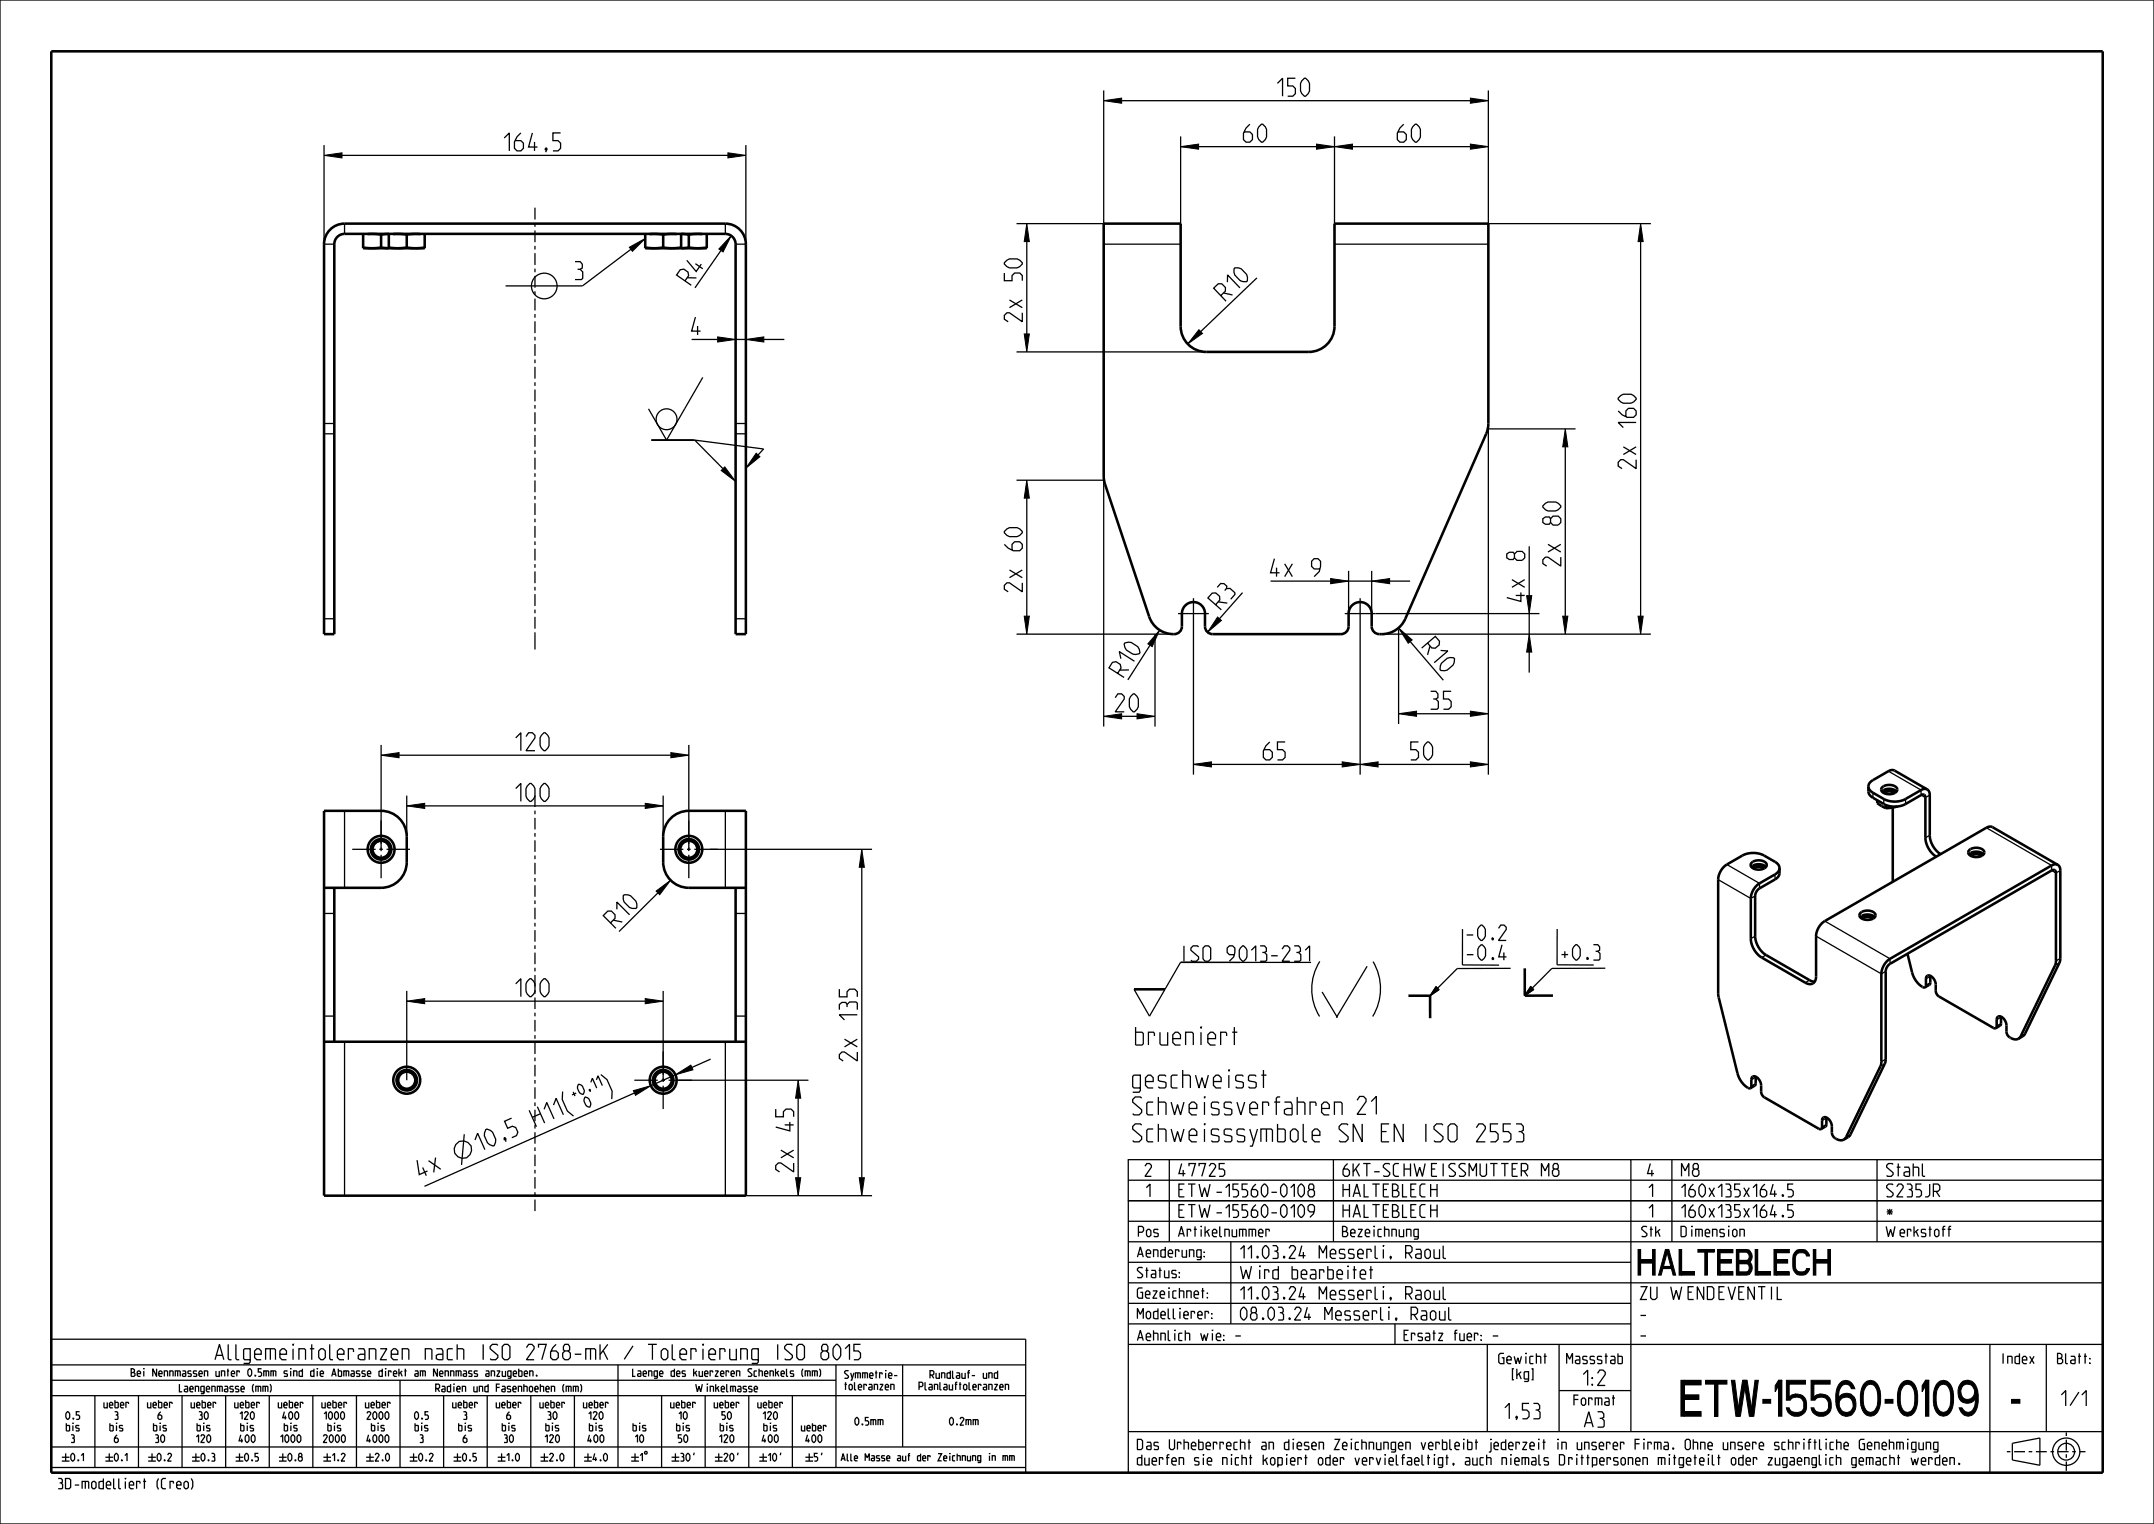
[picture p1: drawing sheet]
<svg xmlns="http://www.w3.org/2000/svg" width="420mm" height="297mm" viewBox="0 0 420 297" stroke-linecap="round" stroke-linejoin="round" font-family="sans-serif">
<g fill="none" stroke="#000" stroke-width=".25">
<path d="M0 0h420v297h-420zM215.2 17.6v26h-17M218.7 19.6h68M290.2 17.6v26h31.7M63.2 28.3v19.3h2M66.7 30.3h75.2M145.4 28.3v19.3h-2M230.2 26.6v17M230.2 28.6h30M260.2 26.6v17M263.7 28.6h23M67.2 43.6v2"/>
<path d="M123 48.6l-9.4 7.1h-15M140.6 48.8l-5.1 7.3M141.4 43.6v2M200.2 47.1v18M215.2 47.6h15M245.1 54.1l-11 10.5M260.2 47.6h30M319.9 47.1v73M134.9 66.2h5M137 73.5l-7 12.3-3.6-6.1M143.4 66.2h2M148.9 66.2h4"/>
<path d="M198.2 68.6h37M63.2 84.5h2M63.2 82.5h2M127 85.8h8.5M135.5 85.8l5.5 5.5M135.5 85.8l13.4 1.7-1.1 1.2M143.4 84.5h2M143.4 82.5h2M198.2 93.6h17M200.2 97.1v23M215.2 92.8v48.8M290.2 83.6h17"/>
<path d="M290.2 82.5v68.5M305.2 87.1v33M229.7 119.6h6M232.7 116.6v34.4M242.3 115.5l-4.5 5.1M247.7 113.3h11.8M262.2 119.6h38M263 113.3h4.5M263 111.3v8.3M265.2 116.6v34.4M267.5 111.3v8.3M271 113.3h4"/>
<path d="M298.2 106.5v9.6M298.2 119.6v4M63.2 120.6h2M143.4 120.6h2M198.2 123.6h30.6M225.2 123.6v18M229 123.6h.1M269.4 123.6h52.5M272.7 122.7v18.4M275 125l6.4 7.6M276.2 139.1h10.5M298.2 127.1v4"/>
<path d="M67.2 158v15M74.3 145.2v20.3M77.8 147.2h53M79.3 155.1v7.9M82.8 157.1h43M129.3 155.1v7.9M134.3 145.2v20.3M141.4 158v15M232.7 149h32.5M268.7 149h18M365.2 154.5v1M367.3 155.7v1"/>
<path d="M368.2 150.3l6.4 3.7v.9l.8 .5 .9-.5M369.5 154.5l-.3-.4-.8-.2-.7 .2-.5 .4M371.6 155.7v1M63.2 178h2M128.3 174l-7.6 7.5M138.4 165.5h31.6M143.4 178h2M168 169v60.5M335 171.4l6.4 3.7 .8-.5M336.7 168.5l6.4 3.7v.9M344.1 169.2l-.4-.4-.7-.2-.7 .2-.6 .4M346.1 170.4v1"/>
<path d="M355.8 179.5l12.7 7.3v1M365.3 179l-.4-.4-.7-.2-.7 .2-.5 .4M376.3 162.8l-.9 .5M386.5 166.7l-.4-.3-.7-.2-.7 .1-.5 .4M387.3 161.3l12.7 7.4v.9l.9 .5 .8-.5M63.2 198h2M79.3 193.1v17.4M82.8 195.1h43M129.3 193.1v17.4M143.4 198h2M255.6 187.6h-25.4l-6.1 10.4-3-5.2M257.3 187.4a10.1 10.1 0 0 0 0 10.7"/>
<path d="M257.8 193.3l3 5M266.6 188.3l-6 10M267.7 187.4a10.3 10.3 0 0 1-.1 10.7M280 192.3l.6 .6-1.8 1.2zM285.2 181.1v6.9l7.1 .1M294.6 188.7h-10.5l-5.2 5.3M298.5 192.3l.5 .6-1.7 1.1zM303.6 181v7l7.2 .1M313 188.7h-10.4l-5.3 5.3M342.2 182.4l-.8 .5M344.4 186.1l-.9 .5M352.8 191l-.8 .5"/>
<path d="M354.1 182.4l12.7 7.4 .9-.5M376.4 190.3l-.9 .5M376.4 191.5l-.9 .5M390.2 198.2l-.9 .5M390.2 199.5l-.9 .5M401.6 187.6l-.9 .5M401.7 186.8l-.8 .5M67.2 203v30M115.2 210.9l.3-.8 .9 2M123.7 213l-40.9 18.2M131.7 209.5l-4.8 2.1M132.2 210.5h25.4"/>
<path d="M138.6 206.4l-3.7 1.6M141.4 203v30M155.6 214v15.5M342.3 209.9l-.8 .5M342.3 211.2l-.8 .5M356.1 217.9l-.8 .5M356.1 219.1l-.8 .5M367.5 207.3l-.8 .5M367.7 206.4l-.9 .5M394.9 201.4l-.9 .5M81.3 226.1l.5 2.8 1.6-.7M82.4 227.5l.7 1.6"/>
<path d="M83.6 226.2l2.3 1.7M84.9 225.6l-.3 2.9M90.5 221l-.5 6M145.4 233h24.6M219.9 234h190.2M219.9 226h190.2M220 226v61h190v-61M220 230h190M220 238h190M228 226v16M260 226v16M303.1 227.8l-.3-.2v-.5l.3-.4h.5l.2 .4v.5l-.2 .2 .4 .4v.7l-.4 .3h-.5l-.4-.3v-.7l.4-.4h.5"/>
<path d="M318 226v8M318 234v45M326 226v16M360.8 221.1l-.8 .5M366 226v16M220 258h98M220 254h98M220 250h190M220 246h98M220 242h190M240 242v16M272 258v4"/>
<path d="M10 261h190v26h-190zM10 272h190M10 269h153M10 266h190M18.5 272v14M27 272v14M35.5 272v14M44 272v14M52.5 272v14M61 272v14M69.5 272v14M78 269v17"/>
<path d="M86.5 272v14M95 272v14M103.5 272v14M112 272v14M120.5 266v20M129 272v14M137.5 272v14M146 272v14M154.5 272v14M163 266v20M176 266v16M220 279h190"/>
<path d="M220 262h190M290 262v17M304 262v17M388 262v25M399 262v17M10 286h190M10 282h190M12.1 284h1.5M12.1 284.7h1.5M12.8 283.2v1.5M14.1 283.2l.5 .5v.6l-.4 .4-.4-.4v-.6zM15.2 284.5l.1 .2z"/>
<path d="M15.8 283.7l.5-.5v1.5M20.6 284h1.5M20.6 284.7h1.5M21.3 283.2v1.5M22.4 283.5l.3-.3 .4 .5v.6l-.4 .4-.4-.4zM23.7 284.5l.1 .2zM24.3 283.7l.5-.5v1.5M28.9 284h1.5M28.9 284.7h1.5M29.6 283.2v1.5M30.8 283.5l.3-.3 .3 .5v.6l-.3 .4-.5-.4zM32.1 284.5v.2z"/>
<path d="M32.7 283.6l.2-.4h.3l.2 .3v.2l-.7 1h.7M37.4 284h1.5M37.4 284.7h1.5M38.2 283.2v1.5M39.3 283.5l.3-.3 .3 .5v.6l-.3 .4-.4-.4zM40.6 284.5l.1 .2zM41.2 283.2h.5l.1 .3v.3l-.1 .1M41.4 283.9l.5 .2v.5l-.7 .1M45.9 284h1.5M45.9 284.7h1.5M46.7 283.2v1.5M47.8 283.5l.3-.3 .3 .5v.6l-.3 .4-.4-.4z"/>
<path d="M49.1 284.5l.1 .2zM50.4 283.2h-.7v.7h.5l.2 .2v.4l-.2 .2h-.5M54.4 284h1.5M54.4 284.7h1.5M55.1 283.2v1.5M56.3 283.5l.3-.3 .3 .5v.6l-.3 .4-.5-.4zM57.6 284.5v.2zM58.4 283.9l-.1-.1v-.3l.1-.3h.3l.2 .3v.3l-.2 .1 .2 .2v.4l-.2 .2h-.3l-.2-.2v-.4l.2-.2h.3M63.1 284h1.5M63.1 284.7h1.5M63.8 283.2v1.5M64.8 283.7l.4-.5v1.5"/>
<path d="M65.9 284.5l.1 .2zM66.5 283.6l.2-.4h.4l.2 .3v.2l-.8 1h.8M71.4 284h1.5M71.4 284.7h1.5M72.1 283.2v1.5M73.1 283.6l.3-.4h.3l.2 .3v.2l-.8 1h.8M74.6 284.5v.2zM75.3 283.5l.3-.3 .3 .5v.6l-.3 .4-.4-.4zM79.9 284h1.5M79.9 284.7h1.5M80.6 283.2v1.5M81.8 283.5l.3-.3 .3 .5v.6l-.3 .4-.5-.4z"/>
<path d="M83.1 284.5v.2zM83.7 283.6l.2-.4h.3l.2 .3v.2l-.7 1h.7M88.4 284h1.5M88.4 284.7h1.5M89.2 283.2v1.5M90.3 283.5l.3-.3 .3 .5v.6l-.3 .4-.4-.4zM91.6 284.5l.1 .2zM92.9 283.2h-.7v.7h.5l.2 .2v.4l-.2 .2h-.5M97.1 284h1.5M97.1 284.7h1.5M97.8 283.2v1.5M98.8 283.7l.4-.5v1.5"/>
<path d="M99.9 284.5l.1 .2zM100.6 283.5l.3-.3 .4 .5v.6l-.4 .4-.4-.4zM105.4 284h1.5M105.4 284.7h1.5M106.1 283.2v1.5M107.1 283.6l.3-.4h.3l.2 .3v.2l-.8 1h.8M108.6 284.5v.2zM109.3 283.5l.3-.3 .3 .5v.6l-.3 .4-.4-.4zM113.9 284h1.5M113.9 284.7h1.5M114.6 283.2v1.5M116 283.2l-.4 1.2h.8"/>
<path d="M116.1 284v.7M117.1 284.5v.2zM117.8 283.5l.3-.3 .3 .5v.6l-.3 .4-.4-.4zM123.1 284h1.5M123.1 284.7h1.5M123.8 283.2v1.5M124.8 283.7l.5-.5v1.5M125.8 282.9l.4 .1-.1 .4-.4-.2zM130.9 284h1.5M130.9 284.7h1.5M131.7 283.2v1.5M132.7 283.2h.4l.2 .3v.3l-.2 .1"/>
<path d="M132.9 283.9l.4 .2v.5l-.6 .1M133.9 283.5l.3-.3 .3 .5v.6l-.3 .4-.4-.4zM135.4 283.1l-.2 .5M139.4 284h1.5M139.4 284.7h1.5M140.1 283.2v1.5M141.1 283.6l.3-.4h.3l.2 .3v.2l-.8 1h.8M142.4 283.5l.4-.3 .3 .5v.6l-.3 .4-.5-.4zM143.9 283.1l-.1 .5M148.1 284h1.5M148.1 284.7h1.5M148.8 283.2v1.5"/>
<path d="M149.8 283.7l.4-.5v1.5M150.8 283.5l.3-.3 .3 .5v.6l-.3 .4-.4-.4zM152.3 283.1l-.2 .5M157 284h1.5M157 284.7h1.5M157.8 283.2v1.5M159.4 283.2h-.6v.7h.4l.2 .2v.4l-.2 .2h-.4M160.3 283.1l-.2 .5M392.4 281.3l5.4-1.1v5.4l-5.4-1.1z"/>
<circle cx="106.1" cy="55.7" r="2.5"/>
<circle cx="130" cy="81.7" r="2.03"/>
<circle cx="90.2" cy="224.1" r="1.72"/>
<circle cx="402.9" cy="282.9" r="2.66"/>
<circle cx="402.9" cy="282.9" r="1.64"/>
</g>
<path d="M402.9 279.1v7.5M391.3 282.9h15.3" fill="none" stroke="#000" stroke-width=".25" stroke-dasharray=".7 .7 2.1 .7" stroke-linecap="butt"/>
<g fill="#000">
<path d="M215.2 19.6l3.5-.5v1zM286.7 19.1l3.5 .5-3.5 .5zM63.2 30.3l3.5-.5v1zM141.9 29.8l3.5 .5-3.5 .5zM230.2 28.6l3.5-.5v1zM260.2 28.6l3.5-.5v1zM256.7 28.1l3.5 .5-3.5 .5zM286.7 28.1l3.5 .5-3.5 .5zM122.7 48.2l3.1-1.7-2.5 2.5zM142.6 45.9l-1.6 3.2-.8-.6zM200.2 43.6l.5 3.5h-1zM319.9 43.6l.5 3.5h-1z"/>
<path d="M139.9 65.7l3.5 .5-3.5 .5zM145.4 66.2l3.5-.5v1zM199.7 65.1h1l-.5 3.5zM233.8 64.3l.7 .7-2.9 2zM140.6 91.7l.7-.7 2.1 2.8zM147.4 88.3l.8 .7-2.8 2.2zM200.2 93.6l.5 3.5h-1zM305.2 83.6l.5 3.5h-1zM259.5 112.8l3.5 .5-3.5 .5zM267.5 113.3l3.5-.5v1zM297.7 116.1h1l-.5 3.5zM199.7 120.1h1l-.5 3.5z"/>
<path d="M215.2 139.6l3.5-.5v1zM221.7 139.1l3.5 .5-3.5 .5zM226.1 122.8l-1.4 3.2-.9-.5zM237.4 120.3l.8 .6-2.7 2.3zM272.7 122.4l2.7 2.3-.8 .7zM272.7 139.1l3.5-.5v1zM286.7 138.6l3.5 .5-3.5 .5zM298.2 123.6l.5 3.5h-1zM304.7 120.1h1l-.5 3.5zM319.4 120.1h1l-.5 3.5zM74.3 147.2l3.5-.5v1zM79.3 157.1l3.5-.5v1z"/>
<path d="M125.8 156.6l3.5 .5-3.5 .5zM130.8 146.7l3.5 .5-3.5 .5zM232.7 149l3.5-.5v1zM261.7 148.5l3.5 .5-3.5 .5zM265.2 149l3.5-.5v1zM286.7 148.5l3.5 .5-3.5 .5zM127.9 173.7l2.9-2.2-2.2 2.9zM168 165.5l.5 3.5h-1zM79.3 195.1l3.5-.5v1zM125.8 194.6l3.5 .5-3.5 .5zM280 192.3l.6 .6-1.8 1.2zM298.5 192.3l.5 .6-1.7 1.1z"/>
<path d="M123.5 212.5l3.4-.9-3 1.9zM131.7 209.5l3-1.9 .4 .9zM155.6 210.5l.5 3.5h-1zM155.1 229.5h1l-.5 3.5zM167.5 229.5h1l-.5 3.5z"/>
</g>
<g fill="none" stroke="#000" stroke-width=".19">
<path d="M215.2 19.6l3.5-.5v1zM286.7 19.1l3.5 .5-3.5 .5zM63.2 30.3l3.5-.5v1zM141.9 29.8l3.5 .5-3.5 .5zM230.2 28.6l3.5-.5v1zM256.7 28.1l3.5 .5-3.5 .5zM260.2 28.6l3.5-.5v1zM286.7 28.1l3.5 .5-3.5 .5zM122.7 48.2l3.1-1.7-2.5 2.5zM142.6 45.9l-1.6 3.2-.8-.6zM200.2 43.6l.5 3.5h-1zM319.9 43.6l.5 3.5h-1z"/>
<path d="M139.9 65.7l3.5 .5-3.5 .5zM145.4 66.2l3.5-.5v1zM199.7 65.1h1l-.5 3.5zM233.8 64.3l.7 .7-2.9 2zM140.6 91.7l.7-.7 2.1 2.8zM147.4 88.3l.8 .7-2.8 2.2zM200.2 93.6l.5 3.5h-1zM305.2 83.6l.5 3.5h-1zM259.5 112.8l3.5 .5-3.5 .5zM267.5 113.3l3.5-.5v1zM297.7 116.1h1l-.5 3.5zM199.7 120.1h1l-.5 3.5z"/>
<path d="M215.2 139.6l3.5-.5v1zM221.7 139.1l3.5 .5-3.5 .5zM226.1 122.8l-1.4 3.2-.9-.5zM237.4 120.3l.8 .6-2.7 2.3zM272.7 122.4l2.7 2.3-.8 .7zM272.7 139.1l3.5-.5v1zM286.7 138.6l3.5 .5-3.5 .5zM298.2 123.6l.5 3.5h-1zM304.7 120.1h1l-.5 3.5zM319.4 120.1h1l-.5 3.5zM74.3 147.2l3.5-.5v1zM79.3 157.1l3.5-.5v1z"/>
<path d="M125.8 156.6l3.5 .5-3.5 .5zM130.8 146.7l3.5 .5-3.5 .5zM232.7 149l3.5-.5v1zM261.7 148.5l3.5 .5-3.5 .5zM265.2 149l3.5-.5v1zM286.7 148.5l3.5 .5-3.5 .5zM127.9 173.7l2.9-2.2-2.2 2.9zM168 165.5l.5 3.5h-1zM79.3 195.1l3.5-.5v1zM125.8 194.6l3.5 .5-3.5 .5zM280 192.3l.6 .6-1.8 1.2zM298.5 192.3l.5 .6-1.7 1.1z"/>
<path d="M123.5 212.5l3.4-.9-3 1.9zM131.7 209.5l3-1.9 .4 .9zM155.6 210.5l.5 3.5h-1zM155.1 229.5h1l-.5 3.5zM167.5 229.5h1l-.5 3.5z"/>
</g>
<g fill="none" stroke="#000" stroke-width=".5">
<path d="M10 10h400v277h-400zM64.4 44.8a4 4 0 0 1 2.8-1.2h74.2a4 4 0 0 1 4 4v76h-2v-76a2 2 0 0 0-2-2h-74.2a2 2 0 0 0-2 2v76h-2v-76a4 4 0 0 1 1.2-2.8zM70.8 48.2l1.8 .2 1.7-.2M70.8 45.6v2.8h12v-2.8M71.7 45.6l2.6 .1M74.3 48.2l1.5 .2M74.3 45.7l1.5-.1v2.8M74.3 45.7v2.5M75.8 48.2l1.8 .2 1.7-.2M76.7 45.6l2.6 .1M79.3 48.2l1.8 .2 1.7-.2M79.3 45.7v2.5"/>
<path d="M81.9 45.6l-2.6 .1M125.8 45.6v2.8h7v-2.8l1.5 .1M125.8 48.2l1.8 .2 1.7-.2M126.7 45.6l2.6 .1M129.3 48.2l1.8 .2 1.7-.2M129.3 45.7v2.5M131.9 45.6l-2.6 .1M134.3 48.2l1.8 .2 1.7-.2M134.3 48.2l-1.5 .2M134.3 45.7v2.5M136.9 45.6l-2.6 .1M137.8 45.6v2.8"/>
<path d="M215.2 43.6h15v20a5 5 0 0 0 5 5h20a5 5 0 0 0 5-5v-20h30v38.9l-.1 1.3-16.1 36.8a4.8 4.8 0 0 1-5.9 2.7l-.6-.7v-3a2.25 2.25 0 0 0-2.3-2.3 2.25 2.25 0 0 0-2.2 2.3v2.5a1.5 1.5 0 0 1-1.5 1.5h-25a1.5 1.5 0 0 1-1.5-1.5v-2.5a2.25 2.25 0 0 0-2.3-2.3 2.25 2.25 0 0 0-2.2 2.3v2.5a1.51 1.51 0 0 1-1.7 1.5 5 5 0 0 1-4.7-3.4l-8.6-25.8-.3-1.2zM364.3 153.3v.9a1.5 1.5 0 0 0 .9 1.3l2.1 1.2a4.7 4.7 0 0 0 4.3 0l3-1.8a.52 .52 0 0 1 .6 0 .52 .52 0 0 1 .2 .5v7.9a4.7 4.7 0 0 0 2.1 3.6M364.3 153.3a1.5 1.5 0 0 1 .9-1.3l3-1.7a1.2 1.2 0 0 1 1.2-.1l6.4 3.6M364.3 153.3a1.5 1.5 0 0 0 .9 1.2l2.1 1.2a4.7 4.7 0 0 0 4.3 0l3-1.7a1.2 1.2 0 0 1 1.2-.2M366 156v.5l1.7 1M366.9 154.3l.3-.3a2.26 2.26 0 0 1 2.6 .3M367 153.4a1.99 1.99 0 0 1 2.9 .4 1.65 1.65 0 0 1-2.3 .9 .75 .75 0 0 1-.7-.5 .75 .75 0 0 1 .1-.8zM367.4 154.6l.3-.2a1.39 1.39 0 0 1 1.6 .2M367.7 156.9v.6M369.1 157.4v14.4M369.5 154.5a1.53 1.53 0 0 0-2.3 0M370 157.2l-2.3 .3"/>
<path d="M375.8 153.8a1.2 1.2 0 0 1 .5 1.1v7.9a4.7 4.7 0 0 0 2.1 3.7M63.2 173h11.1a5 5 0 0 0 5-5v-5a5 5 0 0 0-5-5h-11.1v75h82.2v-75h-11.1a5 5 0 0 0-5 5v5a5 5 0 0 0 5 5h11.1M65.2 173v30M143.4 173v30M341.5 168.9l.2-.2a2.26 2.26 0 0 1 2.6 .2M341.5 168.1a1.99 1.99 0 0 1 3 .4 1.65 1.65 0 0 1-2.4 .9 .75 .75 0 0 1-.7-.5 .75 .75 0 0 1 .1-.8zM342 169.3l.2-.2a1.39 1.39 0 0 1 1.7 .2M344.1 169.2a1.53 1.53 0 0 0-2.4 0M347 169.2v1a1.5 1.5 0 0 1-.9 1.2l-3 1.7a1.88 1.88 0 0 0-.9 1.5v7.8a4.7 4.7 0 0 0 2.2 3.7l8.5 5 1 .2M347 169.2a1.5 1.5 0 0 0-.9-1.2l-2.1-1.3a4.7 4.7 0 0 0-4.3 0l-3 1.8a3.8 3.8 0 0 0-1.7 2.9v22.5l3.8 15.2a3.6 3.6 0 0 0 2.5 3M362.7 178.7l.3-.2a2.26 2.26 0 0 1 2.6 .2M362.8 177.9a1.99 1.99 0 0 1 2.9 .4 1.65 1.65 0 0 1-2.3 .9 .75 .75 0 0 1-.7-.5 .75 .75 0 0 1 .1-.8z"/>
<path d="M363.2 179.1l.2-.2a1.39 1.39 0 0 1 1.7 .2M365.3 179a1.53 1.53 0 0 0-2.3 0M383.9 166.5l.3-.2a2.26 2.26 0 0 1 2.6 .2M384 165.7a1.99 1.99 0 0 1 2.9 .4 1.65 1.65 0 0 1-2.3 .8 .75 .75 0 0 1-.7-.4 .75 .75 0 0 1 .1-.8zM384.4 166.9l.2-.3a1.39 1.39 0 0 1 1.7 .3M386.5 166.7a1.53 1.53 0 0 0-2.3 0M401.2 168.5a1.2 1.2 0 0 1 .5 1.1v17.7l-6.9 14.2-.3 .4-.9 .5M401.2 168.5l-12.7-7.3a1.2 1.2 0 0 0-1.2 .1l-31.5 18.2a3.8 3.8 0 0 0-1.7 2.9v7.9a1.29 1.29 0 0 1-.6 1.4 1.29 1.29 0 0 1-1.5-.2l-8.5-4.9a4.7 4.7 0 0 1-2.1-3.7v-7.8a3.8 3.8 0 0 1 1.7-2.9l3-1.8a1.5 1.5 0 0 0 .9-1.2M401.2 168.5a1.2 1.2 0 0 0-1.2 .2l-31.5 18.1a3.8 3.8 0 0 0-1.7 3v17.7l-6.8 14.1-.5 .5M221.1 192.8h6.1M274.6 194l4.2 .1 .1 4.3M297.3 188.7v5.3"/>
<path d="M302.8 194h-5.5M371.9 185.9l.9 3.6a3.6 3.6 0 0 0 2.5 2.9M375.3 192.4l.2-.3v-1.3a.64 .64 0 0 1 .5-.7 .64 .64 0 0 1 .8 .3 2.13 2.13 0 0 1 .6 1.5v1.2a1.41 1.41 0 0 0 .7 1.1l10.6 6.1 .4 .1M376.4 190.2l-.1 1.6-1 .6M390.2 198.1l-.1 1.6-1 .7M63.2 203h82.2M341.3 212.1l.2-.4v-1.3a.64 .64 0 0 1 .4-.7 .64 .64 0 0 1 .8 .4 2.13 2.13 0 0 1 .7 1.4v1.3a1.41 1.41 0 0 0 .6 1.1l10.6 6.1h.5M342.3 209.8v1.6l-1 .7M356.1 217.8v1.6l-1 .6M389.1 200.4l.2-.4v-1.3a.64 .64 0 0 1 .5-.7 .64 .64 0 0 1 .7 .4 2.13 2.13 0 0 1 .7 1.4v1.3a1.76 1.76 0 0 0 2.3 1.4l.1-.1M393.6 202.4l.4-.5 6.8-14.1 .1-17.7a.52 .52 0 0 0-.3-.5 .52 .52 0 0 0-.6 0l-31.5 18.2a1.88 1.88 0 0 0-.8 1.5l-.1 17.7-6.8 14.2-.3 .3-1 .6M355.1 220l.2-.3v-1.3a.64 .64 0 0 1 .4-.7 .64 .64 0 0 1 .8 .3 2.13 2.13 0 0 1 .7 1.5v1.2a1.76 1.76 0 0 0 2.2 1.4h.1"/>
<circle cx="74.3" cy="165.5" r="2"/>
<circle cx="74.3" cy="165.5" r="2.63"/>
<circle cx="74.3" cy="165.5" r="1.66"/>
<circle cx="134.3" cy="165.5" r="2"/>
<circle cx="134.3" cy="165.5" r="2.63"/>
<circle cx="134.3" cy="165.5" r="1.66"/>
<circle cx="79.3" cy="210.5" r="2.63"/>
<circle cx="79.3" cy="210.5" r="2"/>
<circle cx="79.3" cy="210.5" r="1.66"/>
<circle cx="129.3" cy="210.5" r="2"/>
<circle cx="129.3" cy="210.5" r="2.63"/>
<circle cx="129.3" cy="210.5" r="1.66"/>
</g>
<!-- layer: ACHSEN -->
<g fill="none" stroke="#000" stroke-width=".25">
<path d="M104.3 40.5v2.3M104.3 43.5v.7M104.3 44.9v2.3M104.3 47.9v.7M104.3 49.3v2.3M104.3 52.3v.8M104.3 53.8v2.3M104.3 56.8v.7M104.3 58.2v2.3M104.3 61.2v.7M104.3 62.6v2.3M104.3 65.6v.7"/>
<path d="M104.3 67.1v2.3M104.3 70.1v.7M104.3 71.5v2.3M104.3 74.5v.7M104.3 75.9v2.3M104.3 78.9v.7M104.3 80.3v2.3M104.3 83.4v.7M104.3 84.8v2.3M104.3 87.8v.7M104.3 89.2v2.3M104.3 92.2v.7"/>
<path d="M104.3 93.6v2.3M104.3 96.6v.8M104.3 98.1v2.3M104.3 101.1v.7M104.3 102.5v2.3M104.3 105.5v.7M104.3 106.9v2.3M104.3 109.9v.7M104.3 111.4v2.3M104.3 114.4v.7M104.3 115.8v2.3M104.3 118.8v.7"/>
<path d="M104.3 120.2v2.3M104.3 123.2v3.4M74.3 159.9v4.6M104.3 155v2.3M104.3 158v.7M104.3 159.4v2.2M134.3 159.9v4.6M68.7 165.5h4.5M74 165.5h.7M74.3 165.2v.7M74.3 166.6v4.5M75.4 165.5h4.5"/>
<path d="M104.3 162.3v.8M104.3 163.8v2.2M104.3 166.7v.7M104.3 168.1v2.3M104.3 171.1v.7M104.3 172.5v2.3M104.3 175.5v.7M104.3 176.9v2.2M104.3 179.8v.8M128.7 165.5h4.5M134 165.5h.7M134.3 165.2v.7"/>
<path d="M134.3 166.6v4.5M135.4 165.5h4.5M104.3 181.3v2.2M104.3 184.2v.7M104.3 185.6v2.3M104.3 188.6v.7M104.3 190v2.3M104.3 193v.7M104.3 194.4v2.2M104.3 197.4v.7M104.3 198.8v2.2M104.3 201.7v.7"/>
<path d="M104.3 203.1v2.3M104.3 206.1v.7M104.3 207.5v2.3M104.3 210.5v.7M104.3 211.9v2.2M104.3 214.9v.7M104.3 216.3v2.2M104.3 219.2v.7M123.7 210.5h4.5M129 210.5h.7M129.3 204.9v4.6M129.3 210.2v.7"/>
<path d="M129.3 211.6v4.5M130.4 210.5h4.5M104.3 220.6v2.3M104.3 223.6v.7M104.3 225v2.3M104.3 228v.7M104.3 229.4v2.2M104.3 232.4v.7M104.3 233.8v2.2"/>
</g>
<g font-size="9.1">
<text x="304.7" y="276">ETW-15560-0109</text>
<text x="390.4" y="276">-</text>
</g>
<text font-size="6.5" x="319.4" y="248.5">HALTEBLECH</text>
<g font-size="6.4">
<text x="119.1" y="213.9" transform="rotate(-24 119.1 213.9)">)</text>
<text x="111.1" y="217.5" transform="rotate(-24 111.1 217.5)">(</text>
</g>
<g font-size="4.6">
<text x="249.1" y="18.7">150</text>
<text x="98.3" y="29.4">164,5</text>
<text x="242.5" y="27.7">60</text>
<text x="272.5" y="27.7">60</text>
<text x="112.1" y="54.5">3</text>
<text x="134.8" y="55.6" transform="rotate(-55 134.8 55.6)">R4</text>
<text x="239.1" y="58.7" transform="rotate(-44 239.1 58.7)">R10</text>
<text x="134.9" y="65.3">4</text>
<text x="199.3" y="62.7" transform="rotate(-90 199.3 62.7)">2x 50</text>
<text x="319" y="91.3" transform="rotate(-90 319 91.3)">2x 160</text>
<text x="247.7" y="112.4">4x 9</text>
<text x="304.3" y="110.3" transform="rotate(-90 304.3 110.3)">2x 80</text>
<text x="199.3" y="115.3" transform="rotate(-90 199.3 115.3)">2x 60</text>
<text x="238.1" y="118.8" transform="rotate(-49 238.1 118.8)">R3</text>
<text x="297.3" y="117.2" transform="rotate(-90 297.3 117.2)">4x 8</text>
<text x="277.2" y="126.3" transform="rotate(49 277.2 126.3)">R10</text>
<text x="219.2" y="132" transform="rotate(-57 219.2 132)">R10</text>
<text x="217.5" y="138.7">20</text>
<text x="279" y="138.2">35</text>
<text x="100.6" y="146.3">120</text>
<text x="246.3" y="148.1">65</text>
<text x="275.1" y="148.1">50</text>
<text x="100.6" y="156.2">100</text>
<text x="120.1" y="180.9" transform="rotate(-45 120.1 180.9)">R10</text>
<text x="100.6" y="194.2">100</text>
<text x="220.8" y="203.7">brueniert</text>
<text x="167.2" y="206.8" transform="rotate(-90 167.2 206.8)">2x 135</text>
<text x="220.2" y="212">geschweisst</text>
<text x="220.2" y="217.3">Schweissverfahren21</text>
<text x="93.6" y="224.5" transform="rotate(-24 93.6 224.5)">10,5 H11</text>
<text x="220.2" y="222.5">Schweisssymbole SN EN ISO 2553</text>
<text x="154.8" y="228.4" transform="rotate(-90 154.8 228.4)">2x 45</text>
</g>
<g font-size="3.9">
<text x="285.4" y="183.3">-0.2</text>
<text x="229.7" y="187.3">ISO 9013-231</text>
<text x="285.4" y="187.1">-0.4</text>
<text x="303.9" y="187.1">+0.3</text>
<text x="36" y="265">Allgemeintoleranzen nach ISO 2768-mK / Tolerierung ISO 8015</text>
<text x="307.5" y="270">1:2</text>
<text x="401.3" y="274">1/1</text>
<text x="292.3" y="276.5">1,53</text>
<text x="308.7" y="278.1">A3</text>
</g>
<g font-size="3.3">
<text x="223" y="233.2">1</text>
<text x="223" y="229.2">2</text>
<text x="229.4" y="233.2">ETW-15560-0108</text>
<text x="229.4" y="229.2">47725</text>
<text x="261.4" y="233.2">HALTEBLECH</text>
<text x="261.4" y="229.2">6KT-SCHWEISSMUTTER M8</text>
<text x="321" y="233.2">1</text>
<text x="321" y="229.2">4</text>
<text x="327.4" y="233.2">160x135x164.5</text>
<text x="327.4" y="229.2">M8</text>
<text x="367.4" y="233.2">S235JR</text>
<text x="367.4" y="229.2">Stahl</text>
<text x="229.4" y="237.3">ETW-15560-0109</text>
<text x="261.4" y="237.3">HALTEBLECH</text>
<text x="321" y="237.3">1</text>
<text x="327.4" y="237.3">160x135x164.5</text>
<text x="367.4" y="237.3">*</text>
<text x="241.4" y="245.3">11.03.24Messerli, Raoul</text>
<text x="241.4" y="249.3">Wird bearbeitet</text>
<text x="241.4" y="257.3">08.03.24 Messerli, Raoul</text>
<text x="241.4" y="253.3">11.03.24Messerli, Raoul</text>
<text x="319.4" y="257.3">-</text>
<text x="319.4" y="253.3">ZU WENDEVENTIL</text>
<text x="240.9" y="261.3">-</text>
<text x="291.1" y="261.3">-</text>
<text x="319.4" y="261.3">-</text>
</g>
<text font-size="2.7" x="114.5" y="216" transform="rotate(-24 114.5 216)">0</text>
<g font-size="2.6">
<text x="221.4" y="245">Aenderung:</text>
<text x="221.7" y="241">Pos</text>
<text x="229.4" y="241">Artikelnummer</text>
<text x="261.4" y="241">Bezeichnung</text>
<text x="319.7" y="241">Stk</text>
<text x="327.4" y="241">Dimension</text>
<text x="367.4" y="241">Werkstoff</text>
<text x="221.4" y="249">Status:</text>
<text x="221.4" y="257">Modellierer:</text>
<text x="221.4" y="253">Gezeichnet:</text>
<text x="221.4" y="261.3">Aehnlich wie:</text>
<text x="273.4" y="261.3">Ersatz fuer:</text>
<text x="291.5" y="265.8">Gewicht</text>
<text x="293.9" y="268.8">[kg]</text>
<text x="304.8" y="265.8">Massstab</text>
<text x="389.6" y="265.8">Index</text>
<text x="399.8" y="265.8">Blatt:</text>
<text x="306.3" y="273.9">Format</text>
<text x="221.4" y="282.5">Das Urheberrecht an diesen Zeichnungen verbleibt jederzeit in unserer Firma.</text>
<text x="221.4" y="285.5">duerfen sie nicht kopiert oder vervielfaeltigt, auch niemals Drittpersonen</text>
<text x="323.4" y="285.5">mitgeteilt oder zugaenglich gemacht werden.</text>
<text x="328.6" y="282.5">Ohne unsere schriftliche Genehmigung</text>
<text x="11" y="290.1">3D-modelliert (Creo)</text>
</g>
<g font-size="2">
<text x="22.5" y="268.2">Bei Nennmassen unter 0.5mm sind die Abmasse direkt am Nennmass anzugeben.</text>
<text x="121.3" y="268.2">Laenge des kuerzeren Schenkels (mm)</text>
<text x="164.4" y="268.6">Symmetrie-</text>
<text x="180.4" y="268.6">Rundlauf- und</text>
<text x="19.8" y="274.4">ueber</text>
<text x="28.3" y="274.4">ueber</text>
<text x="34.1" y="271.2">Laengenmasse (mm)</text>
<text x="36.8" y="274.4">ueber</text>
<text x="45.3" y="274.4">ueber</text>
<text x="53.8" y="274.4">ueber</text>
<text x="62.3" y="274.4">ueber</text>
<text x="70.8" y="274.4">ueber</text>
<text x="83.5" y="271.2">Radien und Fasenhoehen (mm)</text>
<text x="87.8" y="274.4">ueber</text>
<text x="96.3" y="274.4">ueber</text>
<text x="104.8" y="274.4">ueber</text>
<text x="113.3" y="274.4">ueber</text>
<text x="130.3" y="274.4">ueber</text>
<text x="135.3" y="271.2">Winkelmasse</text>
<text x="138.8" y="274.4">ueber</text>
<text x="147.3" y="274.4">ueber</text>
<text x="164.4" y="270.9">toleranzen</text>
<text x="177.5" y="270.9">Planlauftoleranzen</text>
<text x="12.5" y="276.6">0.5</text>
<text x="12.5" y="278.9">bis</text>
<text x="13.7" y="281.1">3</text>
<text x="21" y="278.9">bis</text>
<text x="22.2" y="276.6">3</text>
<text x="22.2" y="281.1">6</text>
<text x="29.5" y="278.9">bis</text>
<text x="30.1" y="281.1">30</text>
<text x="30.7" y="276.6">6</text>
<text x="38" y="278.9">bis</text>
<text x="38" y="281.1">120</text>
<text x="38.6" y="276.6">30</text>
<text x="46.5" y="276.6">120</text>
<text x="46.5" y="278.9">bis</text>
<text x="46.5" y="281.1">400</text>
<text x="54.4" y="281.1">1000</text>
<text x="55" y="276.6">400</text>
<text x="55" y="278.9">bis</text>
<text x="62.9" y="276.6">1000</text>
<text x="62.9" y="281.1">2000</text>
<text x="63.5" y="278.9">bis</text>
<text x="71.4" y="276.6">2000</text>
<text x="71.4" y="281.1">4000</text>
<text x="72" y="278.9">bis</text>
<text x="80.5" y="276.6">0.5</text>
<text x="80.5" y="278.9">bis</text>
<text x="81.7" y="281.1">3</text>
<text x="89" y="278.9">bis</text>
<text x="90.2" y="276.6">3</text>
<text x="90.2" y="281.1">6</text>
<text x="97.5" y="278.9">bis</text>
<text x="98.1" y="281.1">30</text>
<text x="98.7" y="276.6">6</text>
<text x="106" y="278.9">bis</text>
<text x="106" y="281.1">120</text>
<text x="106.6" y="276.6">30</text>
<text x="114.5" y="276.6">120</text>
<text x="114.5" y="278.9">bis</text>
<text x="114.5" y="281.1">400</text>
<text x="123" y="278.9">bis</text>
<text x="123.6" y="281.1">10</text>
<text x="131.5" y="278.9">bis</text>
<text x="132.1" y="276.6">10</text>
<text x="132.1" y="281.1">50</text>
<text x="140" y="278.9">bis</text>
<text x="140" y="281.1">120</text>
<text x="140.6" y="276.6">50</text>
<text x="148.5" y="276.6">120</text>
<text x="148.5" y="278.9">bis</text>
<text x="148.5" y="281.1">400</text>
<text x="155.8" y="278.9">ueber</text>
<text x="157" y="281.1">400</text>
<text x="166.6" y="277.7">0.5mm</text>
<text x="185.1" y="277.7">0.2mm</text>
</g>
<text font-size="1.8" x="162.4" y="284.7">Alle Masse auf der Zeichnung in mm</text>
</svg>
